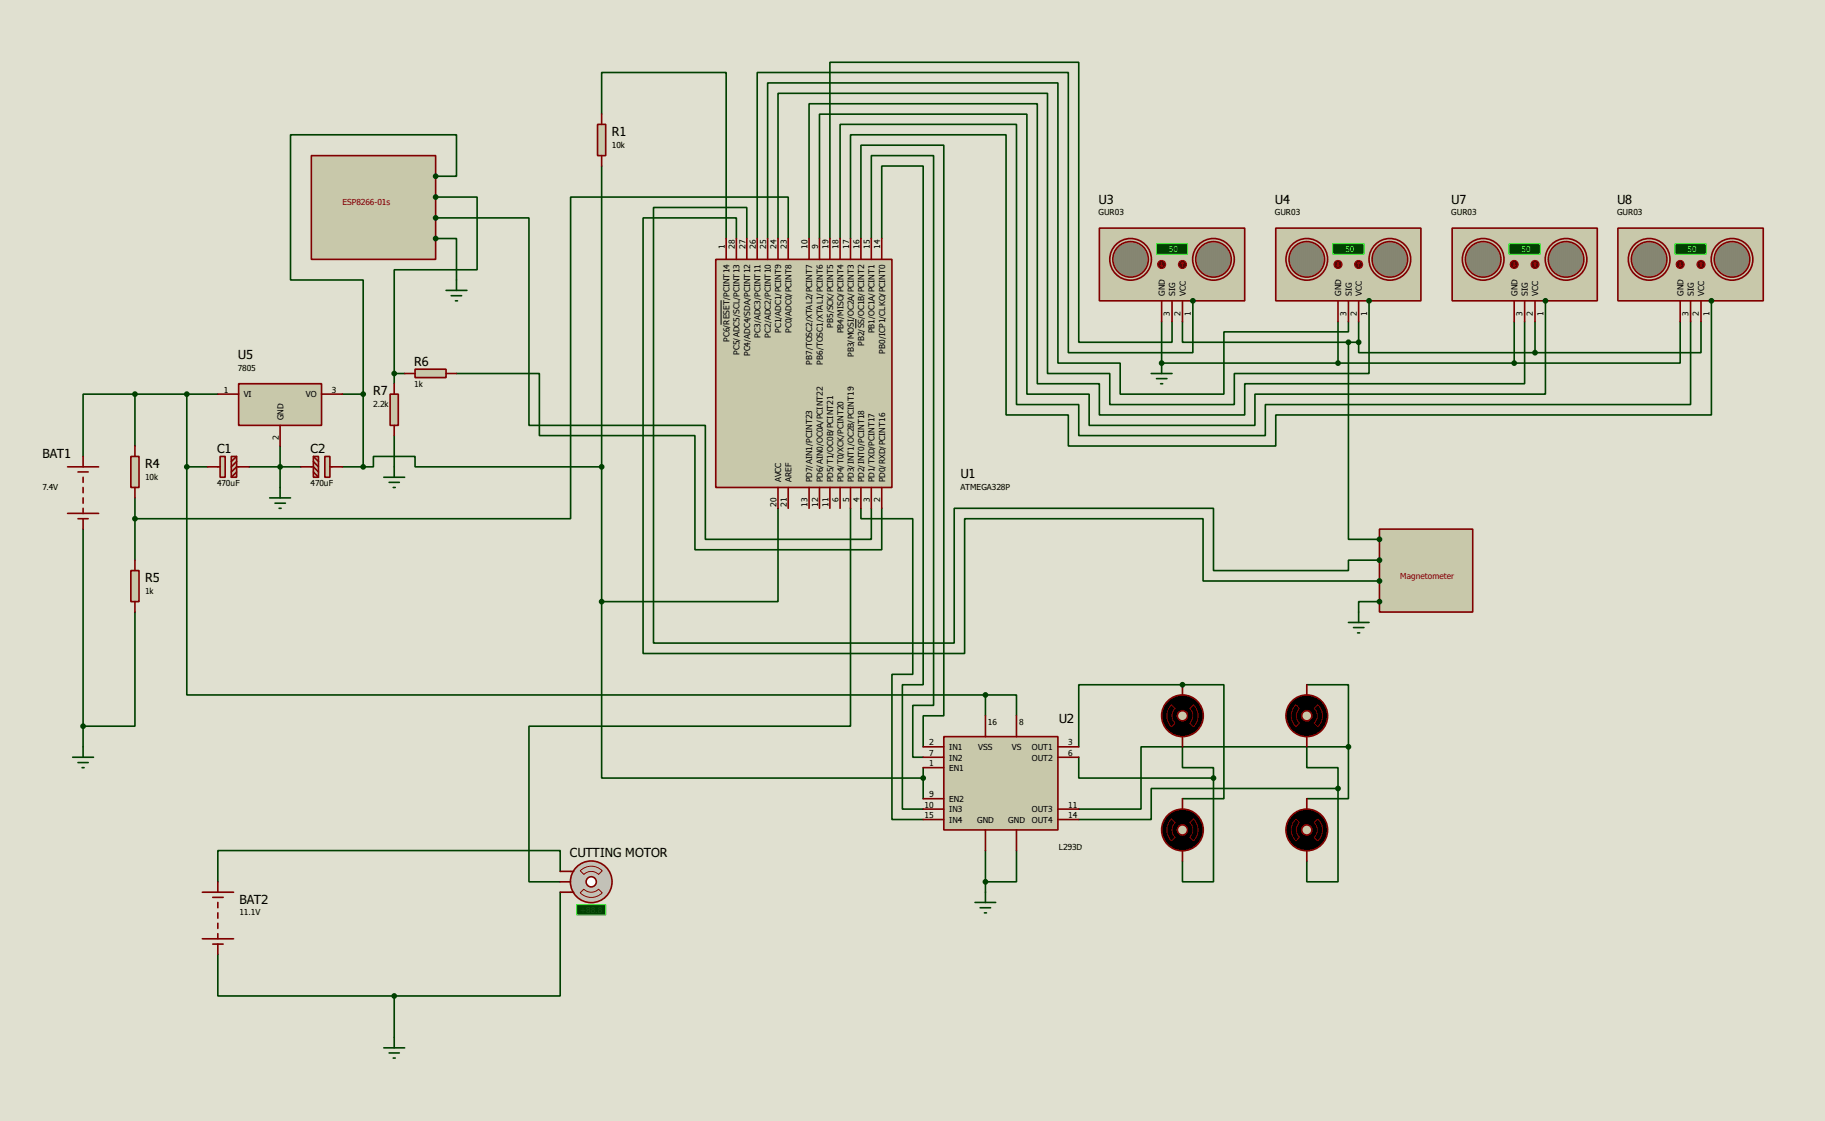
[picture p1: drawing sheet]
<svg xmlns="http://www.w3.org/2000/svg" width="447mm" height="274mm" viewBox="0 0 447 274" stroke-linecap="round" stroke-linejoin="round" font-family="sans-serif">
<path d="M0 0h447v274.4h-447z" fill="#e0e0d0"/>
<path d="M289.6 167.7h10.2v27.9h-10.2" fill="none" stroke="#004000" stroke-width=".4"/>
<circle cx="289.6" cy="167.7" r=".2" fill="#004000"/>
<g fill="none" stroke="#004000" stroke-width=".4">
<path d="M289.6 167.7h-25.4v15.2M320.1 167.7h10.2v15.2M226.1 188v7.6M264.2 185.4v5.1h33M289.6 182.9v5.1h7.6v2.5M297.2 190.5v25.4h-7.6v-5.1M320.1 182.9v5.1h7.6v5.1M327.7 193.1v22.8h-7.6v-5.1M327.7 193.1h-45.7v7.6h-17.8M330.3 182.9v12.7h-10.2M330.3 182.9h-50.8v15.2h-15.3M241.4 208.3v10.2"/>
<path d="M249 208.3v7.6h-7.6"/>
</g>
<circle cx="284.5" cy="88.9" r=".2" fill="#004000"/>
<g fill="none" stroke="#004000" stroke-width=".4">
<path d="M147.4 28v-10.2h30.5v40.6M106.7 58.4h5.1v10.2M106.7 43.2h5.1v-10.2h-40.6v35.6h17.8v27.9M106.7 48.3h10.2v17.8h-20.3v25.4M106.7 53.4h22.9v50.8h43.2v27.9h40.6v-7.6M147.4 40.7v106.6M180.4 58.4v-5h-22.9v106.6h78.8v-33h58.4v15.3h43.2M182.9 58.4v-7.6h-22.8v106.7h73.6v-33h63.5v15.2h33.1v-2.5h7.6M185.5 58.4v-40.6h76.2v68.6h30.5v-12.7M188 58.4v-38.1h71.1v68.6h15.3v7.6h25.4v-15.2h30.5v-2.5M190.6 58.4v-35.5h66v68.6h15.2v7.6h30.5v-7.6h33v-17.8M193.1 58.4v-10.1h-53.3v78.7h-106.7"/>
<path d="M198.2 58.4v-33h55.9v68.6h15.2v7.6h35.6v-7.6h68.5v-15.2M200.7 58.4v-30.4h50.8v68.5h15.3v7.7h40.6v-7.7h71.1v-22.8M203.3 58.4v-43.1h60.9v68.5h22.9v-5M205.8 58.4v-27.9h43.2v68.6h15.2v7.6h45.7v-7.6h104.2v-20.3M208.3 58.4v-25.4h38.1v68.6h15.3v7.6h50.8v-7.6h106.7v-27.9M210.9 58.4v-22.8h20.3v139.7h-5.1v7.6M213.4 58.4v-20.3h15.3v134.6h-5.1v12.7h2.5M216 58.4v-17.7h10.1v127h-5.1v30.4h5.1M284.5 78.8v10.1h86.4M289.6 78.8v5h40.7M327.7 78.8v10.1M332.8 78.8v5"/>
<path d="M370.9 78.8v10.1M376 78.8v7.6M411.5 78.8v10.1h-40.6M416.6 78.8v7.6h-40.6M33.1 96.5h-12.7v15.3M33.1 96.5h20.3M33.1 96.5v12.7M45.8 96.5v17.8M83.9 96.5h5.1M89 96.5v17.8M96.6 91.5v2.5M96.6 91.5h2.5"/>
<path d="M111.8 91.5h20.3v15.2h38.1v27.9h45.8v-10.1M330.3 83.8v48.3h7.6M330.3 83.8h2.5M332.8 83.8v2.6h43.2M45.8 114.3v55.9h195.6M45.8 114.3h5.1M61 114.3h12.7M68.6 109.2v10.2M83.9 114.3h5.1M89 114.3h2.5v-2.5h10.2v2.5h45.7M96.6 106.7v7.6M20.4 129.6v53.3"/>
<path d="M33.1 121.9v15.3M190.6 124.5v22.8h-43.2M208.3 124.5v53.3h-78.7v38.1h7.6M210.9 124.5v2.5h12.7v38.1h-5.1v35.6h7.6M33.1 149.9v27.9h-12.7M147.4 147.3v43.2h78.7M337.9 147.3h-5.1v2.6M241.4 170.2h7.6v5.1M241.4 170.2v5.1M137.2 213.4v-5.1h-83.8v7.6M137.2 218.5v25.4h-40.6M53.4 233.7v10.2h43.2"/>
<path d="M96.6 243.9v10.1"/>
</g>
<circle cx="289.6" cy="175.3" r="5.1" fill="#000" stroke="#800000" stroke-width=".4"/>
<path d="M286.9 172.6l.9 .9a2.54 2.54 0 0 0 0 3.6l-.9 .9a3.8 3.8 0 0 1 0-5.4zM291.4 173.5l.9-.9a3.8 3.8 0 0 1 0 5.4l-.9-.9a2.54 2.54 0 0 0 0-3.6z" fill="none" stroke="#800000" stroke-width=".24"/>
<circle cx="289.6" cy="175.3" r="1.25" fill="#c8c8aa" stroke="#800000" stroke-width=".4"/>
<path d="M289.6 167.7v2.5M289.6 180.4v2.5" fill="none" stroke="#800000" stroke-width=".4"/>
<circle cx="289.6" cy="203.2" r="5.1" fill="#000" stroke="#800000" stroke-width=".4"/>
<path d="M286.9 200.5l.9 .9a2.54 2.54 0 0 0 0 3.6l-.9 .9a3.8 3.8 0 0 1 0-5.4zM291.4 201.4l.9-.9a3.8 3.8 0 0 1 0 5.4l-.9-.9a2.54 2.54 0 0 0 0-3.6z" fill="none" stroke="#800000" stroke-width=".24"/>
<circle cx="289.6" cy="203.2" r="1.25" fill="#c8c8aa" stroke="#800000" stroke-width=".4"/>
<path d="M289.6 195.6v2.5M289.6 208.3v2.5" fill="none" stroke="#800000" stroke-width=".4"/>
<circle cx="320" cy="175.3" r="5.1" fill="#000" stroke="#800000" stroke-width=".4"/>
<path d="M317.4 172.6l.9 .9a2.54 2.54 0 0 0 0 3.6l-.9 .9a3.7 3.7 0 0 1 0-5.4zM322.8 172.6a3.7 3.7 0 0 1 0 5.4l-.9-.9a2.45 2.45 0 0 0 0-3.6z" fill="none" stroke="#800000" stroke-width=".24"/>
<circle cx="320" cy="175.3" r="1.25" fill="#c8c8aa" stroke="#800000" stroke-width=".4"/>
<path d="M320.1 167.7v2.5M320.1 180.4v2.5" fill="none" stroke="#800000" stroke-width=".4"/>
<circle cx="320" cy="203.2" r="5.1" fill="#000" stroke="#800000" stroke-width=".4"/>
<path d="M317.4 200.5l.9 .9a2.54 2.54 0 0 0 0 3.6l-.9 .9a3.7 3.7 0 0 1 0-5.4zM322.8 200.5a3.7 3.7 0 0 1 0 5.4l-.9-.9a2.45 2.45 0 0 0 0-3.6z" fill="none" stroke="#800000" stroke-width=".24"/>
<circle cx="320" cy="203.2" r="1.25" fill="#c8c8aa" stroke="#800000" stroke-width=".4"/>
<path d="M320.1 195.6v2.5M320.1 208.3v2.5" fill="none" stroke="#800000" stroke-width=".4"/>
<path d="M231.2 180.4h27.9v22.8h-27.9z" fill="#c8c8aa" stroke="#800000" stroke-width=".4"/>
<g fill="none" stroke="#800000" stroke-width=".4">
<path d="M241.4 175.3v5.1M249 175.3v5.1M226.1 182.9h5.1M226.1 185.4h5.1M226.1 198.1h5.1M226.1 188h5.1M226.1 195.6h5.1M259.1 182.9h5.1M259.1 185.4h5.1M259.1 198.1h5.1M226.1 200.7h5.1M241.4 203.2v5.1"/>
<path d="M249 203.2v5.1M259.1 200.7h5.1"/>
</g>
<g fill="#004000" stroke="#004000" stroke-width=".4">
<circle cx="289.6" cy="167.7" r=".5"/>
<circle cx="297.2" cy="190.5" r=".5"/>
<circle cx="330.2" cy="182.9" r=".5"/>
<circle cx="327.7" cy="193.1" r=".5"/>
<circle cx="241.3" cy="215.9" r=".5"/>
<circle cx="226.1" cy="190.5" r=".5"/>
</g>
<path d="M241.4 218.5v2.5M238.8 221h5.1M240.1 222.3h2.5M241.1 223.5h.5" fill="none" stroke="#004000" stroke-width=".4"/>
<path d="M269.3 55.9h35.6v17.8h-35.6z" fill="#c8c8aa" stroke="#800000" stroke-width=".4"/>
<g fill="#c8c8aa" stroke="#800000" stroke-width=".4">
<circle cx="276.9" cy="63.5" r="5.1"/>
<circle cx="297.2" cy="63.5" r="5.1"/>
</g>
<circle cx="276.9" cy="63.5" r="4.4" fill="#c8c8aa"/>
<circle cx="276.9" cy="63.5" r="4.4" fill="#000"/>
<circle cx="276.9" cy="63.5" r="4.4" fill="none" stroke="#c8c8aa" stroke-width=".4"/>
<circle cx="276.9" cy="63.5" r="4.4" fill="none" stroke="#800000" stroke-width=".4"/>
<circle cx="297.2" cy="63.5" r="4.4" fill="#c8c8aa"/>
<circle cx="297.2" cy="63.5" r="4.4" fill="#000"/>
<circle cx="297.2" cy="63.5" r="4.4" fill="none" stroke="#c8c8aa" stroke-width=".4"/>
<circle cx="297.2" cy="63.5" r="4.4" fill="none" stroke="#800000" stroke-width=".4"/>
<path d="M283.3 59.7h7.6v2.5h-7.6z" fill="#004000" stroke="#0f0" stroke-width=".24"/>
<path d="M284.5 73.7v5.1M287.1 73.7v5.1M289.6 73.7v5.1" fill="none" stroke="#800000" stroke-width=".4"/>
<circle cx="289.6" cy="64.8" r="1" fill="#400000" stroke="#f00" stroke-width=".24"/>
<path d="M289.6 64.3l-.2 .2M289.6 64.3l.3 .2M289.6 64.3v1" fill="none" stroke="#f00" stroke-width=".24"/>
<circle cx="284.5" cy="64.8" r="1" fill="#400000" stroke="#f00" stroke-width=".24"/>
<path d="M284.3 65l.2 .3M284.5 64.3v1M284.8 65l-.3 .3" fill="none" stroke="#f00" stroke-width=".24"/>
<path d="M312.5 55.9h35.5v17.8h-35.5z" fill="#c8c8aa" stroke="#800000" stroke-width=".4"/>
<g fill="#c8c8aa" stroke="#800000" stroke-width=".4">
<circle cx="320" cy="63.5" r="5.1"/>
<circle cx="340.4" cy="63.5" r="5.1"/>
</g>
<circle cx="320" cy="63.5" r="4.4" fill="#c8c8aa"/>
<circle cx="320" cy="63.5" r="4.4" fill="#000"/>
<circle cx="320" cy="63.5" r="4.4" fill="none" stroke="#c8c8aa" stroke-width=".4"/>
<circle cx="320" cy="63.5" r="4.4" fill="none" stroke="#800000" stroke-width=".4"/>
<circle cx="340.4" cy="63.5" r="4.4" fill="#c8c8aa"/>
<circle cx="340.4" cy="63.5" r="4.4" fill="#000"/>
<circle cx="340.4" cy="63.5" r="4.4" fill="none" stroke="#c8c8aa" stroke-width=".4"/>
<circle cx="340.4" cy="63.5" r="4.4" fill="none" stroke="#800000" stroke-width=".4"/>
<path d="M326.4 59.7h7.7v2.5h-7.7z" fill="#004000" stroke="#0f0" stroke-width=".24"/>
<path d="M327.7 73.7v5.1M330.3 73.7v5.1M332.8 73.7v5.1" fill="none" stroke="#800000" stroke-width=".4"/>
<circle cx="332.7" cy="64.8" r="1" fill="#400000" stroke="#f00" stroke-width=".24"/>
<path d="M332.8 64.3l-.3 .2M332.8 64.3l.2 .2M332.8 64.3v1" fill="none" stroke="#f00" stroke-width=".24"/>
<circle cx="327.7" cy="64.8" r="1" fill="#400000" stroke="#f00" stroke-width=".24"/>
<path d="M327.5 65l.2 .3M327.7 64.3v1M328 65l-.3 .3" fill="none" stroke="#f00" stroke-width=".24"/>
<path d="M282 91.5h5.1M283.3 92.7h2.5M284.3 94h.5M284.5 88.9v2.6" fill="none" stroke="#004000" stroke-width=".4"/>
<circle cx="284.5" cy="88.9" r=".5" fill="#004000" stroke="#004000" stroke-width=".4"/>
<path d="M16.6 114.3h7.6M19.1 115.6h2.5M20.4 111.8v2.5M20.4 116.9v1.2M20.4 119.4v1.3M16.6 125.7h7.6M19.1 127h2.5M20.4 121.9v1.3M20.4 124.5v1.2M20.4 127v2.6" fill="none" stroke="#800000" stroke-width=".4"/>
<path d="M58.5 94h20.3v10.2h-20.3z" fill="#c8c8aa" stroke="#800000" stroke-width=".4"/>
<path d="M53.4 96.5h5.1M78.8 96.5h5.1M68.6 104.2v5" fill="none" stroke="#800000" stroke-width=".4"/>
<g fill="#c8c8aa" stroke="#800000" stroke-width=".4">
<path d="M53.9 111.8h1.3v5.1h-1.3z"/>
<path d="M56.7 111.8h1.3v5.1h-1.3z"/>
</g>
<path d="M50.9 114.3h3M58 111.8l-1.3 1.2M58 113l-1.3 1.3M58 115.6l-1.3 1.3M61 114.3h-3l-1.3 1.3" fill="none" stroke="#800000" stroke-width=".4"/>
<circle cx="45.7" cy="96.5" r=".5" fill="#004000" stroke="#004000" stroke-width=".4"/>
<g fill="#c8c8aa" stroke="#800000" stroke-width=".4">
<path d="M79.6 111.8h1.2v5.1h-1.2z"/>
<path d="M76.8 111.8h1.2v5.1h-1.2z"/>
</g>
<path d="M73.7 114.3h3.1l1.2 1.3M76.8 111.8l1.2 1.2M76.8 113l1.2 1.3M76.8 115.6l1.2 1.3M80.8 114.3h3.1" fill="none" stroke="#800000" stroke-width=".4"/>
<g fill="#004000" stroke="#004000" stroke-width=".4">
<circle cx="68.6" cy="114.3" r=".5"/>
<circle cx="45.7" cy="114.3" r=".5"/>
<circle cx="241.3" cy="170.2" r=".5"/>
</g>
<path d="M68.6 119.4v2.5M66.1 121.9h5.1M67.4 123.2h2.5M68.4 124.5h.5M17.8 185.4h5.1M19.1 186.7h2.5M20.1 188h.5M20.4 182.9v2.5" fill="none" stroke="#004000" stroke-width=".4"/>
<path d="M337.9 129.6h22.8v20.3h-22.8z" fill="#c8c8aa" stroke="#800000" stroke-width=".4"/>
<g fill="#004000" stroke="#004000" stroke-width=".4">
<circle cx="337.8" cy="132.1" r=".5"/>
<circle cx="337.8" cy="137.2" r=".5"/>
<circle cx="337.8" cy="142.3" r=".5"/>
<circle cx="337.8" cy="147.3" r=".5"/>
</g>
<path d="M330.3 152.4h5M331.5 153.7h2.6M332.5 155h.5M332.8 149.9v2.5" fill="none" stroke="#004000" stroke-width=".4"/>
<path d="M32.1 111.8h2v7.6h-2z" fill="#c8c8aa" stroke="#800000" stroke-width=".4"/>
<path d="M33.1 109.2v2.6M33.1 119.4v2.5" fill="none" stroke="#800000" stroke-width=".4"/>
<circle cx="33" cy="96.5" r=".5" fill="#004000" stroke="#004000" stroke-width=".4"/>
<path d="M32.1 139.7h2v7.6h-2z" fill="#c8c8aa" stroke="#800000" stroke-width=".4"/>
<path d="M33.1 137.2v2.5M33.1 147.3v2.6" fill="none" stroke="#800000" stroke-width=".4"/>
<g fill="#004000" stroke="#004000" stroke-width=".4">
<circle cx="20.3" cy="177.8" r=".5"/>
<circle cx="33" cy="127" r=".5"/>
</g>
<circle cx="144.8" cy="215.9" r="5.1" fill="#c0c0c0" stroke="#800000" stroke-width=".4"/>
<circle cx="144.8" cy="215.9" r="1.25" fill="#feffff" stroke="#800000" stroke-width=".4"/>
<path d="M139.8 213.4h.7M139.8 218.5h.7" fill="none" stroke="#800000" stroke-width=".4"/>
<path d="M141.3 221.5h7.1v2.5h-7.1z" fill="#004000" stroke="#0f0" stroke-width=".24"/>
<path d="M142.1 218.6l.9-.9a2.54 2.54 0 0 0 3.6 0l.9 .9a3.8 3.8 0 0 1-5.4 0zM142.1 213.2a3.8 3.8 0 0 1 5.4 0l-.9 .9a2.54 2.54 0 0 0-3.6 0z" fill="none" stroke="#800000" stroke-width=".24"/>
<path d="M137.2 215.9h2.6M137.2 213.4h2.6M137.2 218.5h2.6" fill="none" stroke="#800000" stroke-width=".4"/>
<path d="M76.3 38.1h30.4v25.4h-30.4z" fill="#c8c8aa" stroke="#800000" stroke-width=".4"/>
<g fill="#004000" stroke="#004000" stroke-width=".4">
<circle cx="106.7" cy="43.2" r=".5"/>
<circle cx="106.7" cy="58.4" r=".5"/>
<circle cx="88.9" cy="96.5" r=".5"/>
</g>
<path d="M109.3 71.1h5.1M110.5 72.4h2.6M111.6 73.7h.5M111.8 68.6v2.5" fill="none" stroke="#004000" stroke-width=".4"/>
<path d="M101.7 90.4h7.6v2.1h-7.6z" fill="#c8c8aa" stroke="#800000" stroke-width=".4"/>
<path d="M99.1 91.5h2.6M109.3 91.5h2.5" fill="none" stroke="#800000" stroke-width=".4"/>
<path d="M95.6 96.5h2v7.7h-2z" fill="#c8c8aa" stroke="#800000" stroke-width=".4"/>
<path d="M96.6 94v2.5M96.6 104.2v2.5" fill="none" stroke="#800000" stroke-width=".4"/>
<path d="M94 116.9h5.1M95.3 118.1h2.5M96.3 119.4h.5M96.6 114.3v2.6" fill="none" stroke="#004000" stroke-width=".4"/>
<g fill="#004000" stroke="#004000" stroke-width=".4">
<circle cx="106.7" cy="48.3" r=".5"/>
<circle cx="96.5" cy="91.5" r=".5"/>
</g>
<path d="M355.7 55.9h35.5v17.8h-35.5z" fill="#c8c8aa" stroke="#800000" stroke-width=".4"/>
<g fill="#c8c8aa" stroke="#800000" stroke-width=".4">
<circle cx="363.2" cy="63.5" r="5.1"/>
<circle cx="383.5" cy="63.5" r="5.1"/>
</g>
<circle cx="363.2" cy="63.5" r="4.4" fill="#c8c8aa"/>
<circle cx="363.2" cy="63.5" r="4.4" fill="#000"/>
<circle cx="363.2" cy="63.5" r="4.4" fill="none" stroke="#c8c8aa" stroke-width=".4"/>
<circle cx="363.2" cy="63.5" r="4.4" fill="none" stroke="#800000" stroke-width=".4"/>
<circle cx="383.5" cy="63.5" r="4.4" fill="#c8c8aa"/>
<circle cx="383.5" cy="63.5" r="4.4" fill="#000"/>
<circle cx="383.5" cy="63.5" r="4.4" fill="none" stroke="#c8c8aa" stroke-width=".4"/>
<circle cx="383.5" cy="63.5" r="4.4" fill="none" stroke="#800000" stroke-width=".4"/>
<path d="M369.6 59.7h7.6v2.5h-7.6z" fill="#004000" stroke="#0f0" stroke-width=".24"/>
<path d="M370.9 73.7v5.1M373.4 73.7v5.1M376 73.7v5.1" fill="none" stroke="#800000" stroke-width=".4"/>
<circle cx="375.9" cy="64.8" r="1" fill="#400000" stroke="#f00" stroke-width=".24"/>
<path d="M376 64.3l-.3 .2M376 64.3l.2 .2M376 64.3v1" fill="none" stroke="#f00" stroke-width=".24"/>
<circle cx="370.8" cy="64.8" r="1" fill="#400000" stroke="#f00" stroke-width=".24"/>
<path d="M370.6 65l.3 .3M370.9 64.3v1M371.1 65l-.2 .3" fill="none" stroke="#f00" stroke-width=".24"/>
<path d="M396.3 55.9h35.6v17.8h-35.6z" fill="#c8c8aa" stroke="#800000" stroke-width=".4"/>
<g fill="#c8c8aa" stroke="#800000" stroke-width=".4">
<circle cx="403.9" cy="63.5" r="5.1"/>
<circle cx="424.2" cy="63.5" r="5.1"/>
</g>
<circle cx="403.9" cy="63.5" r="4.4" fill="#c8c8aa"/>
<circle cx="403.9" cy="63.5" r="4.4" fill="#000"/>
<circle cx="403.9" cy="63.5" r="4.4" fill="none" stroke="#c8c8aa" stroke-width=".4"/>
<circle cx="403.9" cy="63.5" r="4.4" fill="none" stroke="#800000" stroke-width=".4"/>
<circle cx="424.2" cy="63.5" r="4.4" fill="#c8c8aa"/>
<circle cx="424.2" cy="63.5" r="4.4" fill="#000"/>
<circle cx="424.2" cy="63.5" r="4.4" fill="none" stroke="#c8c8aa" stroke-width=".4"/>
<circle cx="424.2" cy="63.5" r="4.4" fill="none" stroke="#800000" stroke-width=".4"/>
<path d="M410.3 59.7h7.6v2.5h-7.6z" fill="#004000" stroke="#0f0" stroke-width=".24"/>
<path d="M411.5 73.7v5.1M414.1 73.7v5.1M416.6 73.7v5.1" fill="none" stroke="#800000" stroke-width=".4"/>
<circle cx="416.6" cy="64.8" r="1" fill="#400000" stroke="#f00" stroke-width=".24"/>
<path d="M416.6 64.3l-.2 .2M416.6 64.3l.3 .2M416.6 64.3v1" fill="none" stroke="#f00" stroke-width=".24"/>
<circle cx="411.5" cy="64.8" r="1" fill="#400000" stroke="#f00" stroke-width=".24"/>
<path d="M411.3 65l.2 .3M411.5 64.3v1M411.8 65l-.3 .3" fill="none" stroke="#f00" stroke-width=".24"/>
<g fill="#004000" stroke="#004000" stroke-width=".4">
<circle cx="327.7" cy="88.9" r=".5"/>
<circle cx="370.8" cy="88.9" r=".5"/>
<circle cx="375.9" cy="86.4" r=".5"/>
<circle cx="332.7" cy="83.8" r=".5"/>
<circle cx="330.2" cy="83.8" r=".5"/>
<circle cx="96.5" cy="243.9" r=".5"/>
</g>
<path d="M49.6 218.5h7.6M52.1 219.7h2.6M53.4 215.9v2.6M49.6 229.9h7.6M52.1 231.2h2.6M53.4 221v1.3M53.4 223.5v1.3M53.4 226.1v1.2M53.4 228.6v1.3M53.4 231.2v2.5" fill="none" stroke="#800000" stroke-width=".4"/>
<path d="M94 256.6h5.1M95.3 257.8h2.5M96.3 259.1h.5M96.6 254v2.6" fill="none" stroke="#004000" stroke-width=".4"/>
<path d="M146.4 30.5h2v7.6h-2z" fill="#c8c8aa" stroke="#800000" stroke-width=".4"/>
<path d="M147.4 28v2.5M147.4 38.1v2.6" fill="none" stroke="#800000" stroke-width=".4"/>
<g fill="#004000" stroke="#004000" stroke-width=".4">
<circle cx="88.9" cy="114.3" r=".5"/>
<circle cx="147.3" cy="114.3" r=".5"/>
<circle cx="292.1" cy="73.7" r=".5"/>
<circle cx="335.3" cy="73.7" r=".5"/>
<circle cx="378.5" cy="73.7" r=".5"/>
<circle cx="419.1" cy="73.7" r=".5"/>
<circle cx="147.3" cy="147.3" r=".5"/>
<circle cx="106.7" cy="53.4" r=".5"/>
</g>
<path d="M175.3 63.5h43.2v55.9h-43.2z" fill="#c8c8aa" stroke="#800000" stroke-width=".4"/>
<g fill="none" stroke="#800000" stroke-width=".4">
<path d="M177.9 58.4v5.1M180.4 58.4v5.1M182.9 58.4v5.1M185.5 58.4v5.1M188 58.4v5.1M190.6 58.4v5.1M193.1 58.4v5.1M198.2 58.4v5.1M200.7 58.4v5.1M203.3 58.4v5.1M205.8 58.4v5.1M208.3 58.4v5.1"/>
<path d="M210.9 58.4v5.1M213.4 58.4v5.1M216 58.4v5.1M190.6 119.4v5.1M193.1 119.4v5.1M198.2 119.4v5.1M200.7 119.4v5.1M203.3 119.4v5.1M205.8 119.4v5.1M208.3 119.4v5.1M210.9 119.4v5.1M213.4 119.4v5.1"/>
<path d="M216 119.4v5.1"/>
</g>
<path d="M176.6 73.5v6M209.6 78.1v2.3" fill="none" stroke="#000" stroke-width=".24"/>
<g font-size="3.7">
<text x="149.9" y="33.3">R1</text>
<text x="269.1" y="49.9">U3</text>
<text x="312.3" y="49.9">U4</text>
<text x="355.5" y="49.9">U7</text>
<text x="396.1" y="49.9">U8</text>
<text x="58.3" y="88">U5</text>
<text x="101.5" y="89.6">R6</text>
<text x="91.4" y="96.8">R7</text>
<text x="10.4" y="112.1">BAT1</text>
<text x="53.2" y="111">C1</text>
<text x="76.1" y="111">C2</text>
<text x="35.6" y="114.6">R4</text>
<text x="235.2" y="117.2">U1</text>
<text x="35.6" y="142.6">R5</text>
<text x="259.3" y="177">U2</text>
<text x="139.6" y="209.9">CUTTING MOTOR</text>
<text x="58.7" y="221.3">BAT2</text>
</g>
<g font-size="2.5">
<text x="149.9" y="36.1">10k</text>
<text x="269.1" y="52.6">GUR03</text>
<text x="312.3" y="52.6">GUR03</text>
<text x="355.5" y="52.6">GUR03</text>
<text x="396.1" y="52.6">GUR03</text>
<text x="177.5" y="60.9" transform="rotate(-90 177.5 60.9)">1</text>
<text x="180" y="61" transform="rotate(-90 180 61)">28</text>
<text x="182.6" y="61" transform="rotate(-90 182.6 61)">27</text>
<text x="185.1" y="61" transform="rotate(-90 185.1 61)">26</text>
<text x="187.7" y="61" transform="rotate(-90 187.7 61)">25</text>
<text x="190.2" y="60.9" transform="rotate(-90 190.2 60.9)">24</text>
<text x="192.7" y="61" transform="rotate(-90 192.7 61)">23</text>
<text x="197.8" y="61" transform="rotate(-90 197.8 61)">10</text>
<text x="200.4" y="61" transform="rotate(-90 200.4 61)">9</text>
<text x="202.9" y="61" transform="rotate(-90 202.9 61)">19</text>
<text x="205.4" y="61" transform="rotate(-90 205.4 61)">18</text>
<text x="208" y="61" transform="rotate(-90 208 61)">17</text>
<text x="210.5" y="61" transform="rotate(-90 210.5 61)">16</text>
<text x="213.1" y="61" transform="rotate(-90 213.1 61)">15</text>
<text x="215.6" y="61" transform="rotate(-90 215.6 61)">14</text>
<text x="285.3" y="72.4" transform="rotate(-90 285.3 72.4)">GND</text>
<text x="286.6" y="77.3" transform="rotate(-90 286.6 77.3)">3</text>
<text x="287.9" y="72.4" transform="rotate(-90 287.9 72.4)">SIG</text>
<text x="289.1" y="77.3" transform="rotate(-90 289.1 77.3)">2</text>
<text x="290.4" y="72.4" transform="rotate(-90 290.4 72.4)">VCC</text>
<text x="291.7" y="77.3" transform="rotate(-90 291.7 77.3)">1</text>
<text x="328.5" y="72.4" transform="rotate(-90 328.5 72.4)">GND</text>
<text x="329.8" y="77.3" transform="rotate(-90 329.8 77.3)">3</text>
<text x="331.1" y="72.4" transform="rotate(-90 331.1 72.4)">SIG</text>
<text x="332.3" y="77.3" transform="rotate(-90 332.3 77.3)">2</text>
<text x="333.6" y="72.4" transform="rotate(-90 333.6 72.4)">VCC</text>
<text x="334.8" y="77.3" transform="rotate(-90 334.8 77.3)">1</text>
<text x="371.7" y="72.4" transform="rotate(-90 371.7 72.4)">GND</text>
<text x="372.9" y="77.3" transform="rotate(-90 372.9 77.3)">3</text>
<text x="374.2" y="72.4" transform="rotate(-90 374.2 72.4)">SIG</text>
<text x="375.5" y="77.3" transform="rotate(-90 375.5 77.3)">2</text>
<text x="376.8" y="72.4" transform="rotate(-90 376.8 72.4)">VCC</text>
<text x="378" y="77.3" transform="rotate(-90 378 77.3)">1</text>
<text x="412.3" y="72.4" transform="rotate(-90 412.3 72.4)">GND</text>
<text x="413.6" y="77.3" transform="rotate(-90 413.6 77.3)">3</text>
<text x="414.9" y="72.4" transform="rotate(-90 414.9 72.4)">SIG</text>
<text x="416.1" y="77.3" transform="rotate(-90 416.1 77.3)">2</text>
<text x="417.4" y="72.4" transform="rotate(-90 417.4 72.4)">VCC</text>
<text x="418.7" y="77.3" transform="rotate(-90 418.7 77.3)">1</text>
<text x="178.7" y="83.7" transform="rotate(-90 178.7 83.7)">PC6/RESET/PCINT14</text>
<text x="186.3" y="82.7" transform="rotate(-90 186.3 82.7)">PC3/ADC3/PCINT11</text>
<text x="188.8" y="82.6" transform="rotate(-90 188.8 82.6)">PC2/ADC2/PCINT10</text>
<text x="191.4" y="81.5" transform="rotate(-90 191.4 81.5)">PC1/ADC1/PCINT9</text>
<text x="193.9" y="81.5" transform="rotate(-90 193.9 81.5)">PC0/ADC0/PCINT8</text>
<text x="204.1" y="80.2" transform="rotate(-90 204.1 80.2)">PB5/SCK/PCINT5</text>
<text x="206.6" y="81.6" transform="rotate(-90 206.6 81.6)">PB4/MISO/PCINT4</text>
<text x="214.2" y="81.6" transform="rotate(-90 214.2 81.6)">PB1/OC1A/PCINT1</text>
<text x="181.2" y="86.8" transform="rotate(-90 181.2 86.8)">PC5/ADC5/SCL/PCINT13</text>
<text x="183.7" y="87.2" transform="rotate(-90 183.7 87.2)">PC4/ADC4/SDA/PCINT12</text>
<text x="199" y="89.3" transform="rotate(-90 199 89.3)">PB7/TOSC2/XTAL2/PCINT7</text>
<text x="201.5" y="89.3" transform="rotate(-90 201.5 89.3)">PB6/TOSC1/XTAL1/PCINT6</text>
<text x="209.1" y="87.4" transform="rotate(-90 209.1 87.4)">PB3/MOSI/OC2A/PCINT3</text>
<text x="211.7" y="84.7" transform="rotate(-90 211.7 84.7)">PB2/SS/OC1B/PCINT2</text>
<text x="216.8" y="86.5" transform="rotate(-90 216.8 86.5)">PB0/ICP1/CLKO/PCINT0</text>
<text x="58.3" y="90.8">7805</text>
<text x="101.5" y="94.7">1k</text>
<text x="54.8" y="96.2">1</text>
<text x="59.7" y="97.3">VI</text>
<text x="74.9" y="97.3">VO</text>
<text x="81.3" y="96.2">3</text>
<text x="91.4" y="99.7">2.2k</text>
<text x="68.3" y="107.8" transform="rotate(-90 68.3 107.8)">2</text>
<text x="69.4" y="102.8" transform="rotate(-90 69.4 102.8)">GND</text>
<text x="10.4" y="120">7.4V</text>
<text x="35.6" y="117.4">10k</text>
<text x="53.2" y="119.1">470uF</text>
<text x="76.1" y="119.1">470uF</text>
<text x="191.4" y="118.1" transform="rotate(-90 191.4 118.1)">AVCC</text>
<text x="193.9" y="118.1" transform="rotate(-90 193.9 118.1)">AREF</text>
<text x="199" y="118.1" transform="rotate(-90 199 118.1)">PD7/AIN1/PCINT23</text>
<text x="201.5" y="118.1" transform="rotate(-90 201.5 118.1)">PD6/AIN0/OC0A/PCINT22</text>
<text x="204.1" y="118.1" transform="rotate(-90 204.1 118.1)">PD5/T1/OC0B/PCINT21</text>
<text x="206.6" y="118.1" transform="rotate(-90 206.6 118.1)">PD4/T0/XCK/PCINT20</text>
<text x="209.1" y="118.1" transform="rotate(-90 209.1 118.1)">PD3/INT1/OC2B/PCINT19</text>
<text x="211.7" y="118.1" transform="rotate(-90 211.7 118.1)">PD2/INT0/PCINT18</text>
<text x="214.2" y="118.1" transform="rotate(-90 214.2 118.1)">PD1/TXD/PCINT17</text>
<text x="216.8" y="118.1" transform="rotate(-90 216.8 118.1)">PD0/RXD/PCINT16</text>
<text x="235.2" y="120">ATMEGA328P</text>
<text x="190.2" y="124.1" transform="rotate(-90 190.2 124.1)">20</text>
<text x="192.7" y="124.1" transform="rotate(-90 192.7 124.1)">21</text>
<text x="197.8" y="124.1" transform="rotate(-90 197.8 124.1)">13</text>
<text x="200.4" y="124.1" transform="rotate(-90 200.4 124.1)">12</text>
<text x="202.9" y="124.1" transform="rotate(-90 202.9 124.1)">11</text>
<text x="205.4" y="123" transform="rotate(-90 205.4 123)">6</text>
<text x="208" y="123" transform="rotate(-90 208 123)">5</text>
<text x="210.5" y="123" transform="rotate(-90 210.5 123)">4</text>
<text x="213.1" y="123" transform="rotate(-90 213.1 123)">3</text>
<text x="215.6" y="123" transform="rotate(-90 215.6 123)">2</text>
<text x="35.6" y="145.4">1k</text>
<text x="242" y="177.5">16</text>
<text x="249.6" y="177.5">8</text>
<text x="227.6" y="182.5">2</text>
<text x="227.6" y="185.1">7</text>
<text x="232.5" y="183.7">IN1</text>
<text x="239.6" y="183.7">VSS</text>
<text x="247.8" y="183.7">VS</text>
<text x="252.8" y="183.7">OUT1</text>
<text x="261.7" y="182.5">3</text>
<text x="261.7" y="185.1">6</text>
<text x="227.6" y="187.6">1</text>
<text x="232.5" y="186.2">IN2</text>
<text x="232.5" y="188.7">EN1</text>
<text x="252.8" y="186.2">OUT2</text>
<text x="226.5" y="197.8">10</text>
<text x="227.6" y="195.2">9</text>
<text x="232.5" y="196.4">EN2</text>
<text x="261.7" y="197.8">11</text>
<text x="226.5" y="200.3">15</text>
<text x="232.5" y="198.9">IN3</text>
<text x="232.5" y="201.4">IN4</text>
<text x="239.4" y="201.6">GND</text>
<text x="247" y="201.6">GND</text>
<text x="252.8" y="198.9">OUT3</text>
<text x="252.8" y="201.4">OUT4</text>
<text x="261.7" y="200.3">14</text>
<text x="259.3" y="208">L293D</text>
<text x="58.7" y="224.1">11.1V</text>
</g>
<g font-size="2.5" fill="#800000">
<text x="83.9" y="50.3">ESP8266-01s</text>
<text x="343" y="141.8">Magnetometer</text>
</g>
<g font-size="2.5" fill="#0f0">
<text x="286.3" y="61.7">50</text>
<text x="329.5" y="61.7">50</text>
<text x="372.7" y="61.7">50</text>
<text x="413.3" y="61.7">50</text>
</g>
<text font-size="2.5" fill="#008000" x="142.1" y="223.6">+88.8</text>
</svg>
